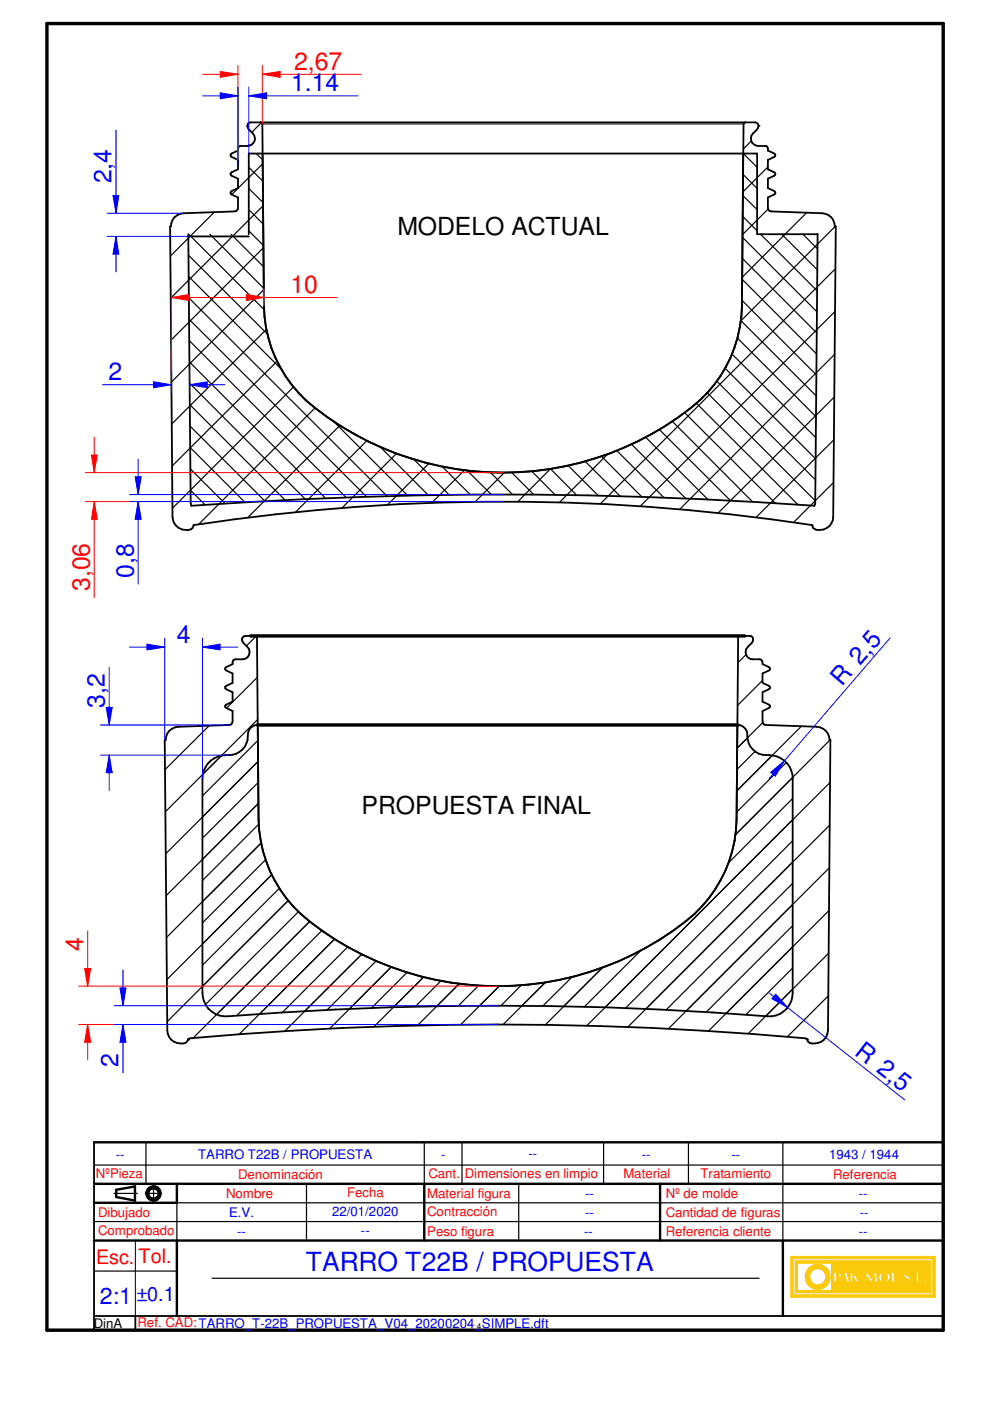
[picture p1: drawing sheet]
<svg xmlns="http://www.w3.org/2000/svg" width="210mm" height="297mm" viewBox="0 0 210 297" stroke-linecap="round" stroke-linejoin="round" font-family="sans-serif">
<path d="M9.9 5h190.1v277h-190.1z" fill="none" stroke="#000" stroke-width=".72"/>
<g fill="none" stroke="#000" stroke-width=".51">
<path d="M19.9 255h17.6M19.9 251h180.1M24.6 252.3v1.5M28.6 251.5v3.1M140 251v12M19.9 263h180.1M166 263v16"/>
<circle cx="32.5" cy="253" r="1.5"/>
<circle cx="32.6" cy="253" r="1.14"/>
</g>
<path d="M19.9 242.2v39.8h180.1v-39.8M19.9 279h180.1M28.7 279v3" fill="none" stroke="#000" stroke-width=".38"/>
<g fill="none" stroke="#000" stroke-width=".25">
<path d="M19.9 247h180.1M19.9 259h180.1M24.1 253h5M30.8 253h3.5M30.9 242.2v8.8M32.6 251.3v3.5M37.5 255v8M65 251v12M98 242.2v8.8M110 251v12M128 242.2v8.8M146 242.2v8.8"/>
<path d="M166 242.2v20.8M19.9 269.5h17.6M45 271h116"/>
</g>
<g fill="#faca0a">
<path d="M167.7 266.4v8.6h30.5v-8.6zM168.1 266.9h29.7v7.7h-29.7z" fill-rule="evenodd"/>
<path d="M168.6 267.3v6.8h28.7v-6.8zM193.1 271.5a.3 .3 0 0 1 .6 0 .3 .3 0 0 1-.6 0zM194.2 269.7h.6v1.9h.8v.2h-1.4zM195.9 271.4l.4-.1v.4l-.3 .1zM169.1 267.8h7.2v5.8h-7.2zM176.8 269.7h.8a.61 .61 0 0 1 .8 .5 .61 .61 0 0 1-.6 .7h-.4v.9h-.6zM179 269.7h.5l.6 2.1h-.6l-.1-.4h-.6l-.2 .4h-.2zM180.3 269.7h.5v.9l.8-.9h.3l-.5 .7 .7 1.4h-.7l-.5-.9-.1 .9h-.5zM182.2 270.6h.8v.2h-.8zM183.7 269.7h.3l.7 1.4 .8-1.4h.3l.3 2.1h-.6l-.1-1.2-.7 1.2h-.2l-.6-1.2-.2 1.2h-.4zM186.4 270.2a1.19 1.19 0 0 1 1.7-.4 1.19 1.19 0 0 1 .3 1.7 1.2 1.2 0 0 1-1.5 .2 1.2 1.2 0 0 1-.5-1.5zM189 269.7h.6v1.9h.8v.2h-1.4zM191.6 270a.73 .73 0 0 1 .8-.3 .73 .73 0 0 1 .6 .6l-.3 .1a.35 .35 0 0 0-.3-.5 .35 .35 0 0 0-.4 .4l.3 .1a.74 .74 0 0 1 .6 1.1 .74 .74 0 0 1-1.2 .1l-.1-.5h.2v.3a.35 .35 0 0 0 .5 .2 .35 .35 0 0 0 .1-.5 .88 .88 0 0 1-.8-1.1z" fill-rule="evenodd"/>
</g>
<g fill="none" stroke="#faca0a" stroke-width=".25">
<path d="M176.8 269.7h.8a.63 .63 0 0 1 .7 .3 .63 .63 0 0 1 0 .8l-.9 .1v.9h-.6zM179 269.7h.5l.6 2.1h-.6l-.1-.4h-.6l-.2 .4h-.2zM180.3 269.7h.5v.9l.8-.9h.3l-.5 .7 .7 1.4h-.7l-.5-.9-.1 .9h-.5zM183.7 269.7h.3l.7 1.4 .8-1.4h.3l.3 2.1h-.6l-.1-1.2-.7 1.2h-.2l-.6-1.2-.2 1.2h-.4zM186.4 270.2a1.19 1.19 0 0 1 1.7-.4 1.19 1.19 0 0 1 .3 1.7 1.2 1.2 0 0 1-1.5 .2 1.2 1.2 0 0 1-.5-1.5zM191.8 271.3h.1M192.2 271.7l-.4-.3v-.3h-.2a.73 .73 0 0 0 .4 .7 .73 .73 0 0 0 .8-.1M192.2 271.7h.1M192.2 269.7l-.4 .2-.2 .4a1.24 1.24 0 0 0 .9 1l.1 .1M192.3 269.7h.1M192.3 269.7l.6 .3 .1 .3-.3 .1a.35 .35 0 0 0-.3-.5 .35 .35 0 0 0-.4 .4l1 .6-.2 .8M192.3 270.4h.1"/>
<path d="M192.6 271.4h.1M192.6 271.4l-.4 .3M192.8 271.7h.1"/>
</g>
<path d="M171.3 269.1a2.65 2.65 0 0 1 2.9-.9 2.65 2.65 0 0 1 1.8 2.4h-.9a1.75 1.75 0 0 0-2.6-1.4 1.75 1.75 0 0 0 0 3 1.75 1.75 0 0 0 2.6-1.4h.9a2.66 2.66 0 0 1-3.6 2.4 2.66 2.66 0 0 1-1.1-4.1z" fill-rule="evenodd" fill="#faca0a"/>
<path d="M171.5 268.9a2.65 2.65 0 0 1 2.8-.7 2.65 2.65 0 0 1 1.7 2.4h-.9a1.74 1.74 0 0 0-2.6-1.4 1.74 1.74 0 0 0 0 3 1.74 1.74 0 0 0 2.6-1.4h.9a2.65 2.65 0 0 1-3.7 2.3 2.65 2.65 0 0 1-.8-4.2z" fill="none" stroke="#faca0a" stroke-width=".25"/>
<path d="M177.4 270l.4 .2v.4l-.3 .2h-.1z" fill-rule="evenodd" fill="#faca0a"/>
<path d="M177.4 270l.4 .2v.4l-.3 .2h-.1z" fill="none" stroke="#faca0a" stroke-width=".25"/>
<path d="M179.1 270.3l.2 .8h-.5z" fill="#faca0a"/>
<path d="M179.1 270.3l.2 .8h-.5z" fill="none" stroke="#faca0a" stroke-width=".25"/>
<path d="M187.1 270.2a.65 .65 0 0 1 .8-.1 .65 .65 0 0 1 .3 .7 .68 .68 0 0 1-.7 .9 .68 .68 0 0 1-.6-.9z" fill-rule="evenodd" fill="#faca0a"/>
<g fill="none" stroke="#faca0a" stroke-width=".25">
<path d="M167.7 266.4h30.5v8.6h-30.5zM168.1 266.9h29.7v7.7h-29.7zM168.6 267.3h28.7v6.8h-28.7zM169.1 267.8h7.2v5.8h-7.2zM182.2 270.6h.8v.2h-.8zM187.2 270l.3-.1a.9 .9 0 0 1 .6 .9 .9 .9 0 0 1-.6 .9 .96 .96 0 0 1-.3-1.7zM189 269.7h.6v1.9h.8v.2h-1.4zM194.2 269.7h.6v1.9h.8v.2h-1.4zM195.9 271.4l.4-.1v.4l-.3 .1z"/>
<circle cx="193.4" cy="271.5" r=".27"/>
</g>
<path d="M19.9 242.2h180.1M24.6 253.8l4 .8M28.6 251.5l-4 .8M37.5 251v4M90 251v12M37.5 263v16" fill="none" stroke="#000" stroke-width=".51"/>
<g fill="none" stroke="#000" stroke-width=".25">
<path d="M52.7 35.5l3.1 2.9M52.7 40l3.1 3M54.3 32.6l1.4 1.3M55.4 26l-2 2.1M55.7 34.7l-6.6 6.5M157.5 37l3 3M157.6 32.6l2.9 2.9M159.3 29.9l-1.7 1.7M162.8 35.4l-5.3 5.3M40 54.1l16.7 16.8M40 49.7l16 16M40 58.6l19.7 19.7"/>
<path d="M44.5 49.7l11.4 11.4M45.4 45l-9.3 9.3M49 49.7l6.9 6.9M52.7 44.4l3.1 3.1M52.7 48.9l3.1 3.1M55.8 43.6l-19.6 19.6M55.9 52.5l-19.6 19.6M157.4 59.2l15.7 15.8M157.4 54.8l15.7 15.8M157.4 50.3l15.8 15.8M157.5 41.4l3 3M157.5 45.9l3 3"/>
<path d="M161.2 49.7l12 11.9M162.9 44.3l-5.5 5.4M165.7 49.7l7.6 7.5M170.2 49.7l3.1 3M171 45.1l-13.6 13.7M177.1 48l-20 20.1M177.1 57l-49.8 49.8M40 63.2l42.1 42M40.1 67.7l37.6 37.6M40.1 72.2l33.3 33.3M40.2 76.7l28.8 29M55.9 61.4l-19.6 19.6"/>
<path d="M56.5 69.8l-20.1 20.1M58.8 76.6l-22.3 22.2M153.7 78.1l19.2 19.2M155.2 75.1l17.8 17.7M156.3 71.7l16.7 16.6M157.1 67.9l15.9 16M157.3 63.7l15.8 15.8M177 75.1l-32.9 32.9M177 66l-41.2 41.3M40.2 81.3l24.5 24.5M40.3 85.8l20.2 20.2M40.3 90.3l15.9 16"/>
<path d="M40.3 94.9l11.6 11.6M40.3 99.4l7.4 7.4M62.2 82l-25.6 25.7M66.8 86.5l-24.7 24.7M70.7 89.3l15.7 15.8M72.1 90.2l-19.6 19.6M77.8 93.4l-15.1 15.2M80.6 94.7l10.2 10.3M84.1 96.1l-11.6 11.6M87.7 97.4l7.5 7.5M90.9 98.3l-8.8 8.8M93.7 98.9l6 6"/>
<path d="M98.5 99.7l-6.9 6.9M99.1 99.8l5.1 5.1M112.7 99.9l5 5M120.5 98.7l6.4 6.4M124.1 97.8l7.4 7.4M127.5 96.7l8.6 8.7M128.9 96.3l-10.3 10.2M130.8 95.5l10 10M133.9 94.2l11.5 11.5M136.9 92.7l13.2 13.2M139.8 91.1l15.1 15M142.5 89.3l17.1 17.1"/>
<path d="M145.2 87.5l19.2 19.2M147.7 85.5l21.5 21.5M149.9 83.3l22.9 22.9M152 80.8l20.9 20.9M176.8 93.2l-16.5 16.5M176.9 84.2l-24.6 24.6M40.4 103.9l3.1 3.2M104 100.2l4.7 4.7M106.9 100.2l-6.1 6.2M108.5 100.2l4.7 4.7M122.3 105l-5.6-5.6-6.9 7M176.7 102.3l-8.5 8.5"/>
<path d="M37.5 255h162.5M90 242.2v8.8"/>
</g>
<path d="M55.6 26.3h102M28.7 263v16" fill="none" stroke="#000" stroke-width=".21"/>
<g fill="none" stroke="#000" stroke-width=".38">
<path d="M52.5 26.7l.2 .7a2.18 2.18 0 0 1 1.3 2.5 1.64 1.64 0 0 1-1.5 1h-1.4a.72 .72 0 0 0-.6 1l-1.6 .9v.3l.2 .2 1.4 .6v2l-1.6 .8v.3l.2 .3 1.4 .6v2l-1.6 .8v.3l.2 .2 1.4 .7-.1 2.5-.3 .3-.4 .1-10.8 .4a2.75 2.75 0 0 0-2.7 2.8h-.1l.5 61.6a2.82 2.82 0 0 0 4.2 2.4l.2-.7a435.2 435.2 0 0 1 131.3 0 .92 .92 0 0 0 .9 1.1 2.92 2.92 0 0 0 3.5-2.8l.5-61.6h-.2a2.75 2.75 0 0 0-2.7-2.8l-10.7-.4-.4-.1-.3-.3-.1-2.5 1.4-.7 .2-.2v-.3l-1.6-.8v-2l1.4-.6 .2-.3v-.3l-1.6-.8v-2l1.4-.6 .2-.2v-.3l-1.6-.9a.72 .72 0 0 0-.6-1 2.64 2.64 0 0 1-2.7-.6 1.57 1.57 0 0 1 .2-2l.8-.9 .3-.7M52.5 26.7v-.4l.6-.4h107l.3 .1 .4 .7M55.3 25.9l.3 .4 .4 38.6M55.7 32.6l.3 32.3M158 25.9l-.4 .4-.3 38.6a27.7 27.7 0 0 1-10.6 21.4M39.9 49.7l.5 57 .2 .5a914.1 914.1 0 0 1 132.1 0l.1-.5 .6-57h-12.9v-17.1h-107.8v17.1M39.9 50.1h12.8M56 64.9a27.7 27.7 0 0 0 10.6 21.4M66.6 86.3a63.4 63.4 0 0 0 27 12.6M66.6 86.3a64 64 0 0 0 36.7 13.8M135.5 93.4a64.8 64.8 0 0 1-38.8 6M146.7 86.3a64 64 0 0 1-36.8 13.8"/>
<path d="M146.7 86.3a58.2 58.2 0 0 1-8.7 5.8"/>
</g>
<g fill="#000">
<circle cx="52.5" cy="26.7" r=".19"/>
<circle cx="160.8" cy="26.7" r=".19"/>
</g>
<path d="M50.5 13.9v20M55.6 13.9v12.4M55.6 15.7l3.8-.5v1.2z" fill="none" stroke="#f00" stroke-width=".21"/>
<path d="M55.6 15.7l3.8-.5v1.2z" fill="#f00"/>
<path d="M46.7 15.2l3.8 .5-3.8 .7z" fill="none" stroke="#f00" stroke-width=".21"/>
<path d="M46.7 15.2l3.8 .5-3.8 .7z" fill="#f00"/>
<path d="M43 15.7h7.5M55.6 15.7h21" fill="none" stroke="#f00" stroke-width=".21"/>
<path d="M50.5 18.5v16.4M52.7 18.5v14.1M52.7 20.3l3.8-.6v1.3z" fill="none" stroke="#00f" stroke-width=".21"/>
<path d="M52.7 20.3l3.8-.6v1.3z" fill="#00f"/>
<path d="M46.7 19.7l3.8 .6-3.8 .7z" fill="none" stroke="#00f" stroke-width=".21"/>
<path d="M46.7 19.7l3.8 .6-3.8 .7z" fill="#00f"/>
<path d="M43 20.3h7.5M52.7 20.3h23.2M22.7 50.1h17.2M22.7 45.2h16.2M24.6 50.1l.6 3.8h-1.2z" fill="none" stroke="#00f" stroke-width=".21"/>
<path d="M24.6 50.1l.6 3.8h-1.2z" fill="#00f"/>
<path d="M24 41.5h1.2l-.6 3.7z" fill="none" stroke="#00f" stroke-width=".21"/>
<path d="M24 41.5h1.2l-.6 3.7z" fill="#00f"/>
<path d="M24.6 27.6v17.6M24.6 50.1v7.6" fill="none" stroke="#00f" stroke-width=".21"/>
<path d="M36.3 61.2v17.6M36.3 63.1l3.7-.7v1.3zM56 61.2v3.7" fill="none" stroke="#f00" stroke-width=".21"/>
<path d="M36.3 63.1l3.7-.7v1.3z" fill="#f00"/>
<path d="M52.2 62.4l3.8 .7-3.8 .6z" fill="none" stroke="#f00" stroke-width=".21"/>
<path d="M52.2 62.4l3.8 .7-3.8 .6z" fill="#f00"/>
<path d="M36.3 63.1h35.1" fill="none" stroke="#f00" stroke-width=".21"/>
<path d="M36.3 78.8v4.6M40.2 78.2v5.2M40.2 81.6l3.7-.7v1.3z" fill="none" stroke="#00f" stroke-width=".21"/>
<path d="M40.2 81.6l3.7-.7v1.3z" fill="#00f"/>
<path d="M32.6 80.9l3.7 .7-3.7 .6z" fill="none" stroke="#00f" stroke-width=".21"/>
<path d="M32.6 80.9l3.7 .7-3.7 .6z" fill="#00f"/>
<path d="M21.7 81.6h14.6M40.2 81.6h7.5" fill="none" stroke="#00f" stroke-width=".21"/>
<path d="M18.1 106.3h88.5M18.1 100.2h88.5M20 106.3l.6 3.8h-1.2z" fill="none" stroke="#f00" stroke-width=".21"/>
<path d="M20 106.3l.6 3.8h-1.2z" fill="#f00"/>
<path d="M19.4 96.5h1.2l-.6 3.7z" fill="none" stroke="#f00" stroke-width=".21"/>
<path d="M19.4 96.5h1.2l-.6 3.7z" fill="#f00"/>
<path d="M20 92.7v7.5M20 106.3v20.4" fill="none" stroke="#f00" stroke-width=".21"/>
<path d="M27.4 106.3h79.2M27.4 104.9h79.2M29.3 106.3l.6 3.8h-1.2z" fill="none" stroke="#00f" stroke-width=".21"/>
<path d="M29.3 106.3l.6 3.8h-1.2z" fill="#00f"/>
<path d="M28.7 101.1h1.2l-.6 3.8z" fill="none" stroke="#00f" stroke-width=".21"/>
<path d="M28.7 101.1h1.2l-.6 3.8z" fill="#00f"/>
<path d="M29.3 97.4v7.5M29.3 106.3v17.6M188.7 135.3l-25.6 29.8M163.4 163.7l2.9-2.4-1.9 3.2z" fill="none" stroke="#00f" stroke-width=".21"/>
<g fill="none" stroke="#000" stroke-width=".25">
<path d="M54.3 134.9l-2.1 2M158.2 138.8l-1.7 1.7M44.3 153.9l-9.3 9.3M54.6 143.6l-6.6 6.5M54.7 152.5l-19.6 19.6M54.7 157l-11.8 11.7M156.7 153.8l-.4 .3M160.1 159.3l-3.8 3.9M161.7 144.3l-5.3 5.3M161.7 153.2l-5.4 5.4 2.2-2.1M169.9 154l-13.7 13.7M176 156.9l-20.1 20.1"/>
<path d="M54.7 161.4l-19.6 19.6M54.8 165.9l-11.9 11.8M54.8 170.3l-19.6 19.6M54.9 174.7l-12 12M166.7 161.7l-10.5 10.5M168.1 169.3l-13.6 13.6M168.1 173.8l-39.8 39.8M168.1 178.3l-35.5 35.4M175.9 174.9l-42.8 42.9M176 165.9l-51.6 51.6M42.9 191.2l12.5-12.5-20.1 20.1M56.3 182.3l-13.4 13.4"/>
<path d="M57.6 185.5l-22.3 22.2M59.2 188.3l-16.3 16.3M61.1 190.9l-25.7 25.7M63.3 193.3l-19.7 19.7M65.7 195.4l-24.8 24.7M68.2 197.3l-18 18M71 199.1l-20.3 20.2M168.1 187.3l-26.9 26.8M168.1 196.3l-18.4 18.3M175.8 193l-25.6 25.6M175.9 184l-34.2 34.1M73.7 200.7l-13.8 14"/>
<path d="M74.1 213.9l8.8-8.9-13 13.1M76.7 202.3l-16.3 16.4M79.8 203.7l-10.5 10.4M86.3 206.2l-7.6 7.5M89.8 207.1l-10.6 10.6M93.5 207.9l-5.5 5.5M97.4 208.6l-8.9 8.8M101.5 209l-4.3 4.3M105.8 209.1l-8.1 8.2M110.5 208.9l-4.3 4.3M115.6 208.3l-4.9 4.9M115.7 208.3l-9 8.9"/>
<path d="M119.5 213.4l8.2-8.3-12.1 12.2M121.3 207.1l-6.2 6.2M135.8 201.5l-11.9 11.9M168.1 205.2l-9.9 9.9M168.1 209.7l-5.8 5.8M175.6 211.2l-8.7 8.6M175.7 202.1l-17.1 17.1"/>
</g>
<g fill="#000">
<circle cx="105.5" cy="134.8" r=".19"/>
<circle cx="39.9" cy="220.4" r=".19"/>
<circle cx="171.1" cy="220.4" r=".19"/>
</g>
<path d="M156.3 153.7a2.07 2.07 0 0 1 2.2 2.4 4.1 4.1 0 0 0 4.6 4 4.9 4.9 0 0 1 5 5v45.4a4.9 4.9 0 0 1-5.4 5 741.4 741.4 0 0 0-115.3 0 4.9 4.9 0 0 1-4.5-5v-45.4a5 5 0 0 1 5.7-5 4 4 0 0 0 3.9-4.4 2.03 2.03 0 0 1 2.2-2l.1 20.1M54.8 173.8a27.7 27.7 0 0 0 10.6 21.4M54.8 173.8l-.3-38.6-.1-.3-.3-.1h-2.1a.84 .84 0 0 0-.7 .6 .84 .84 0 0 0 .3 .9l.9 .9a1.53 1.53 0 0 1 .3 1.6 1.53 1.53 0 0 1-1.4 1h-1.5a.74 .74 0 0 0-.6 1l-1.5 .8v.3l.2 .3 1.3 .6v2l-1.5 .8v.3l.2 .2 1.3 .7v2l-1.5 .8v.3l.2 .2 1.3 .6-.1 2.6-.3 .3-.3 .1-10.8 .4a2.75 2.75 0 0 0-2.7 2.8h-.2l.6 61.5a2.89 2.89 0 0 0 3.8 2.7l.6-.7M65.4 195.2a58.8 58.8 0 0 0 11.6 7.3M65.4 195.2a64.1 64.1 0 0 0 33.6 13.5M145.5 195.2a64.2 64.2 0 0 1-33.4 13.5M145.5 195.2a64.7 64.7 0 0 1-27 12.6M145.5 195.2a27.9 27.9 0 0 0 10.7-21.4l.3-38.6 .1-.3 .2-.1h2.2a.84 .84 0 0 1 .7 .7 .84 .84 0 0 1-.3 .8 2.18 2.18 0 0 0-1.2 2.5 1.52 1.52 0 0 0 1.4 1h1.5a.74 .74 0 0 1 .6 1l1.5 .8v.3l-.2 .3-1.3 .6v2l1.5 .8v.3l-.2 .2-1.3 .7v2l1.5 .8v.3l-.2 .2-1.3 .6 .1 2.6 .3 .3 .4 .1 10.7 .4a2.82 2.82 0 0 1 2.7 2.8h.2l-.5 61.5a2.91 2.91 0 0 1-3.9 2.7l-.6-.7M79.7 203.7a64.5 64.5 0 0 0 22.5 5.3M102.2 209h6.6M115.4 208.3l-6.6 .7M39.9 220.4v-.1a706.9 706.9 0 0 1 131.2 0v.1" fill="none" stroke="#000" stroke-width=".38"/>
<path d="M53.1 134.8h104.8M54.6 153.7h101.9" fill="none" stroke="#000" stroke-width=".72"/>
<path d="M163.4 163.7l2.9-2.4-1.9 3.2z" fill="#00f"/>
<path d="M163.1 210.5l28.8 22.7M164.5 210.8l2.5 2.8-3.3-1.8z" fill="none" stroke="#00f" stroke-width=".21"/>
<path d="M164.5 210.8l2.5 2.8-3.3-1.8z" fill="#00f"/>
<path d="M31.2 136.6l3.7 .6-3.7 .6zM34.9 135.3v21.6M42.9 135.3v29.8" fill="none" stroke="#00f" stroke-width=".21"/>
<path d="M31.2 136.6l3.7 .6-3.7 .6z" fill="#00f"/>
<path d="M42.9 137.2l3.8-.6v1.2z" fill="none" stroke="#00f" stroke-width=".21"/>
<path d="M42.9 137.2l3.8-.6v1.2z" fill="#00f"/>
<path d="M27.4 137.2h7.5M42.9 137.2h7.5M21.3 153.7h27.3M22.5 150h1.3l-.6 3.7zM21.3 160.1h27.3" fill="none" stroke="#00f" stroke-width=".21"/>
<path d="M22.5 150h1.3l-.6 3.7z" fill="#00f"/>
<path d="M23.2 160.1l.6 3.7h-1.3z" fill="none" stroke="#00f" stroke-width=".21"/>
<path d="M23.2 160.1l.6 3.7h-1.3z" fill="#00f"/>
<path d="M23.2 141.4v12.3M23.2 160.1v7.5" fill="none" stroke="#00f" stroke-width=".21"/>
<path d="M16.7 217.2h88.8M16.7 209.1h88.8M18.6 217.2l.6 3.8h-1.3z" fill="none" stroke="#f00" stroke-width=".21"/>
<path d="M18.6 217.2l.6 3.8h-1.3z" fill="#f00"/>
<path d="M17.9 205.4h1.3l-.6 3.7z" fill="none" stroke="#f00" stroke-width=".21"/>
<path d="M17.9 205.4h1.3l-.6 3.7z" fill="#f00"/>
<path d="M18.6 197.4v11.7M18.6 217.2v7.5" fill="none" stroke="#f00" stroke-width=".21"/>
<path d="M24.2 217.2h81.3M24.2 213.2h81.3M26.1 217.2l.6 3.8h-1.3z" fill="none" stroke="#00f" stroke-width=".21"/>
<path d="M26.1 217.2l.6 3.8h-1.3z" fill="#00f"/>
<path d="M25.4 209.5h1.3l-.6 3.7z" fill="none" stroke="#00f" stroke-width=".21"/>
<path d="M25.4 209.5h1.3l-.6 3.7z" fill="#00f"/>
<path d="M26.1 205.7v7.5M26.1 217.2v10.3" fill="none" stroke="#00f" stroke-width=".21"/>
<text font-size="5.6" fill="#00f" x="64.8" y="269.4">TARRO T22B / PROPUESTA</text>
<g font-size="5.3" fill="#f00">
<text x="62.4" y="14.8">2,67</text>
<text x="61.6" y="62.1">10</text>
<text x="19.1" y="125.3" transform="rotate(-90 19.1 125.3)">3,06</text>
<text x="17.7" y="201.6" transform="rotate(-90 17.7 201.6)">4</text>
</g>
<g font-size="5.3" fill="#00f">
<text x="61.7" y="19.4">1.14</text>
<text x="23.6" y="38.9" transform="rotate(-90 23.6 38.9)">2,4</text>
<text x="23" y="80.6">2</text>
<text x="28.4" y="122.6" transform="rotate(-90 28.4 122.6)">0,8</text>
<text x="37.5" y="136.2">4</text>
<text x="178.5" y="145.8" transform="rotate(-49 178.5 145.8)">R 2,5</text>
<text x="22.2" y="150.1" transform="rotate(-90 22.2 150.1)">3,2</text>
<text x="25.1" y="226.2" transform="rotate(-90 25.1 226.2)">2</text>
<text x="180.9" y="223.4" transform="rotate(38 180.9 223.4)">R 2,5</text>
</g>
<g font-size="5.3">
<text x="84.3" y="49.7">MODELO ACTUAL</text>
<text x="76.7" y="172.6">PROPUESTA FINAL</text>
</g>
<text font-size="4.9" fill="#00f" x="21.2" y="276.4">2:1</text>
<g font-size="4.2" fill="#f00">
<text x="20.4" y="267.9">Esc.</text>
<text x="29.3" y="267.9">Tol.</text>
</g>
<text font-size="4.2" fill="#00f" x="28.9" y="275.8">±0.1</text>
<g font-size="2.8" fill="#00f">
<text x="24.6" y="245.7">--</text>
<text x="42" y="245.7">TARRO T22B / PROPUESTA</text>
<text x="93.5" y="245.7">-</text>
<text x="112.1" y="245.6">--</text>
<text x="136.1" y="245.7">--</text>
<text x="155.1" y="245.7">--</text>
<text x="175.8" y="245.7">1943 / 1944</text>
<text x="48.6" y="258">E.V.</text>
<text x="70.4" y="257.9">22/01/2020</text>
<text x="124" y="258">--</text>
<text x="124" y="254">--</text>
<text x="182.1" y="254">--</text>
<text x="182.3" y="257.9">--</text>
<text x="50.3" y="262">--</text>
<text x="76.5" y="261.9">--</text>
<text x="123.8" y="262">--</text>
<text x="182.1" y="262.1">--</text>
</g>
<g font-size="2.8" fill="#f00">
<text x="20.3" y="249.7">NºPieza</text>
<text x="50.5" y="250">Denominación</text>
<text x="90.8" y="249.7">Cant.</text>
<text x="98.6" y="249.7">Dimensiones en limpio</text>
<text x="132.2" y="249.7">Material</text>
<text x="148.5" y="249.7">Tratamiento</text>
<text x="176.7" y="250">Referencia</text>
<text x="20.8" y="257.9">Dibujado</text>
<text x="47.9" y="254">Nombre</text>
<text x="73.6" y="253.8">Fecha</text>
<text x="90.6" y="253.9">Material figura</text>
<text x="90.6" y="257.9">Contracción</text>
<text x="141.1" y="254">Nº de molde</text>
<text x="141.1" y="257.9">Cantidad de figuras</text>
<text x="20.8" y="261.9">Comprobado</text>
<text x="90.6" y="262">Peso figura</text>
<text x="141.1" y="262">Referencia cliente</text>
<text x="29.2" y="281.4">Ref. CAD:TARRO_T-22B_PROPUESTA_V04_20200204_SIMPLE.dft</text>
</g>
<text font-size="2.8" x="19.9" y="281.5">DinA</text>
<text font-size="1.7" x="101.1" y="281.7">4</text>
</svg>
